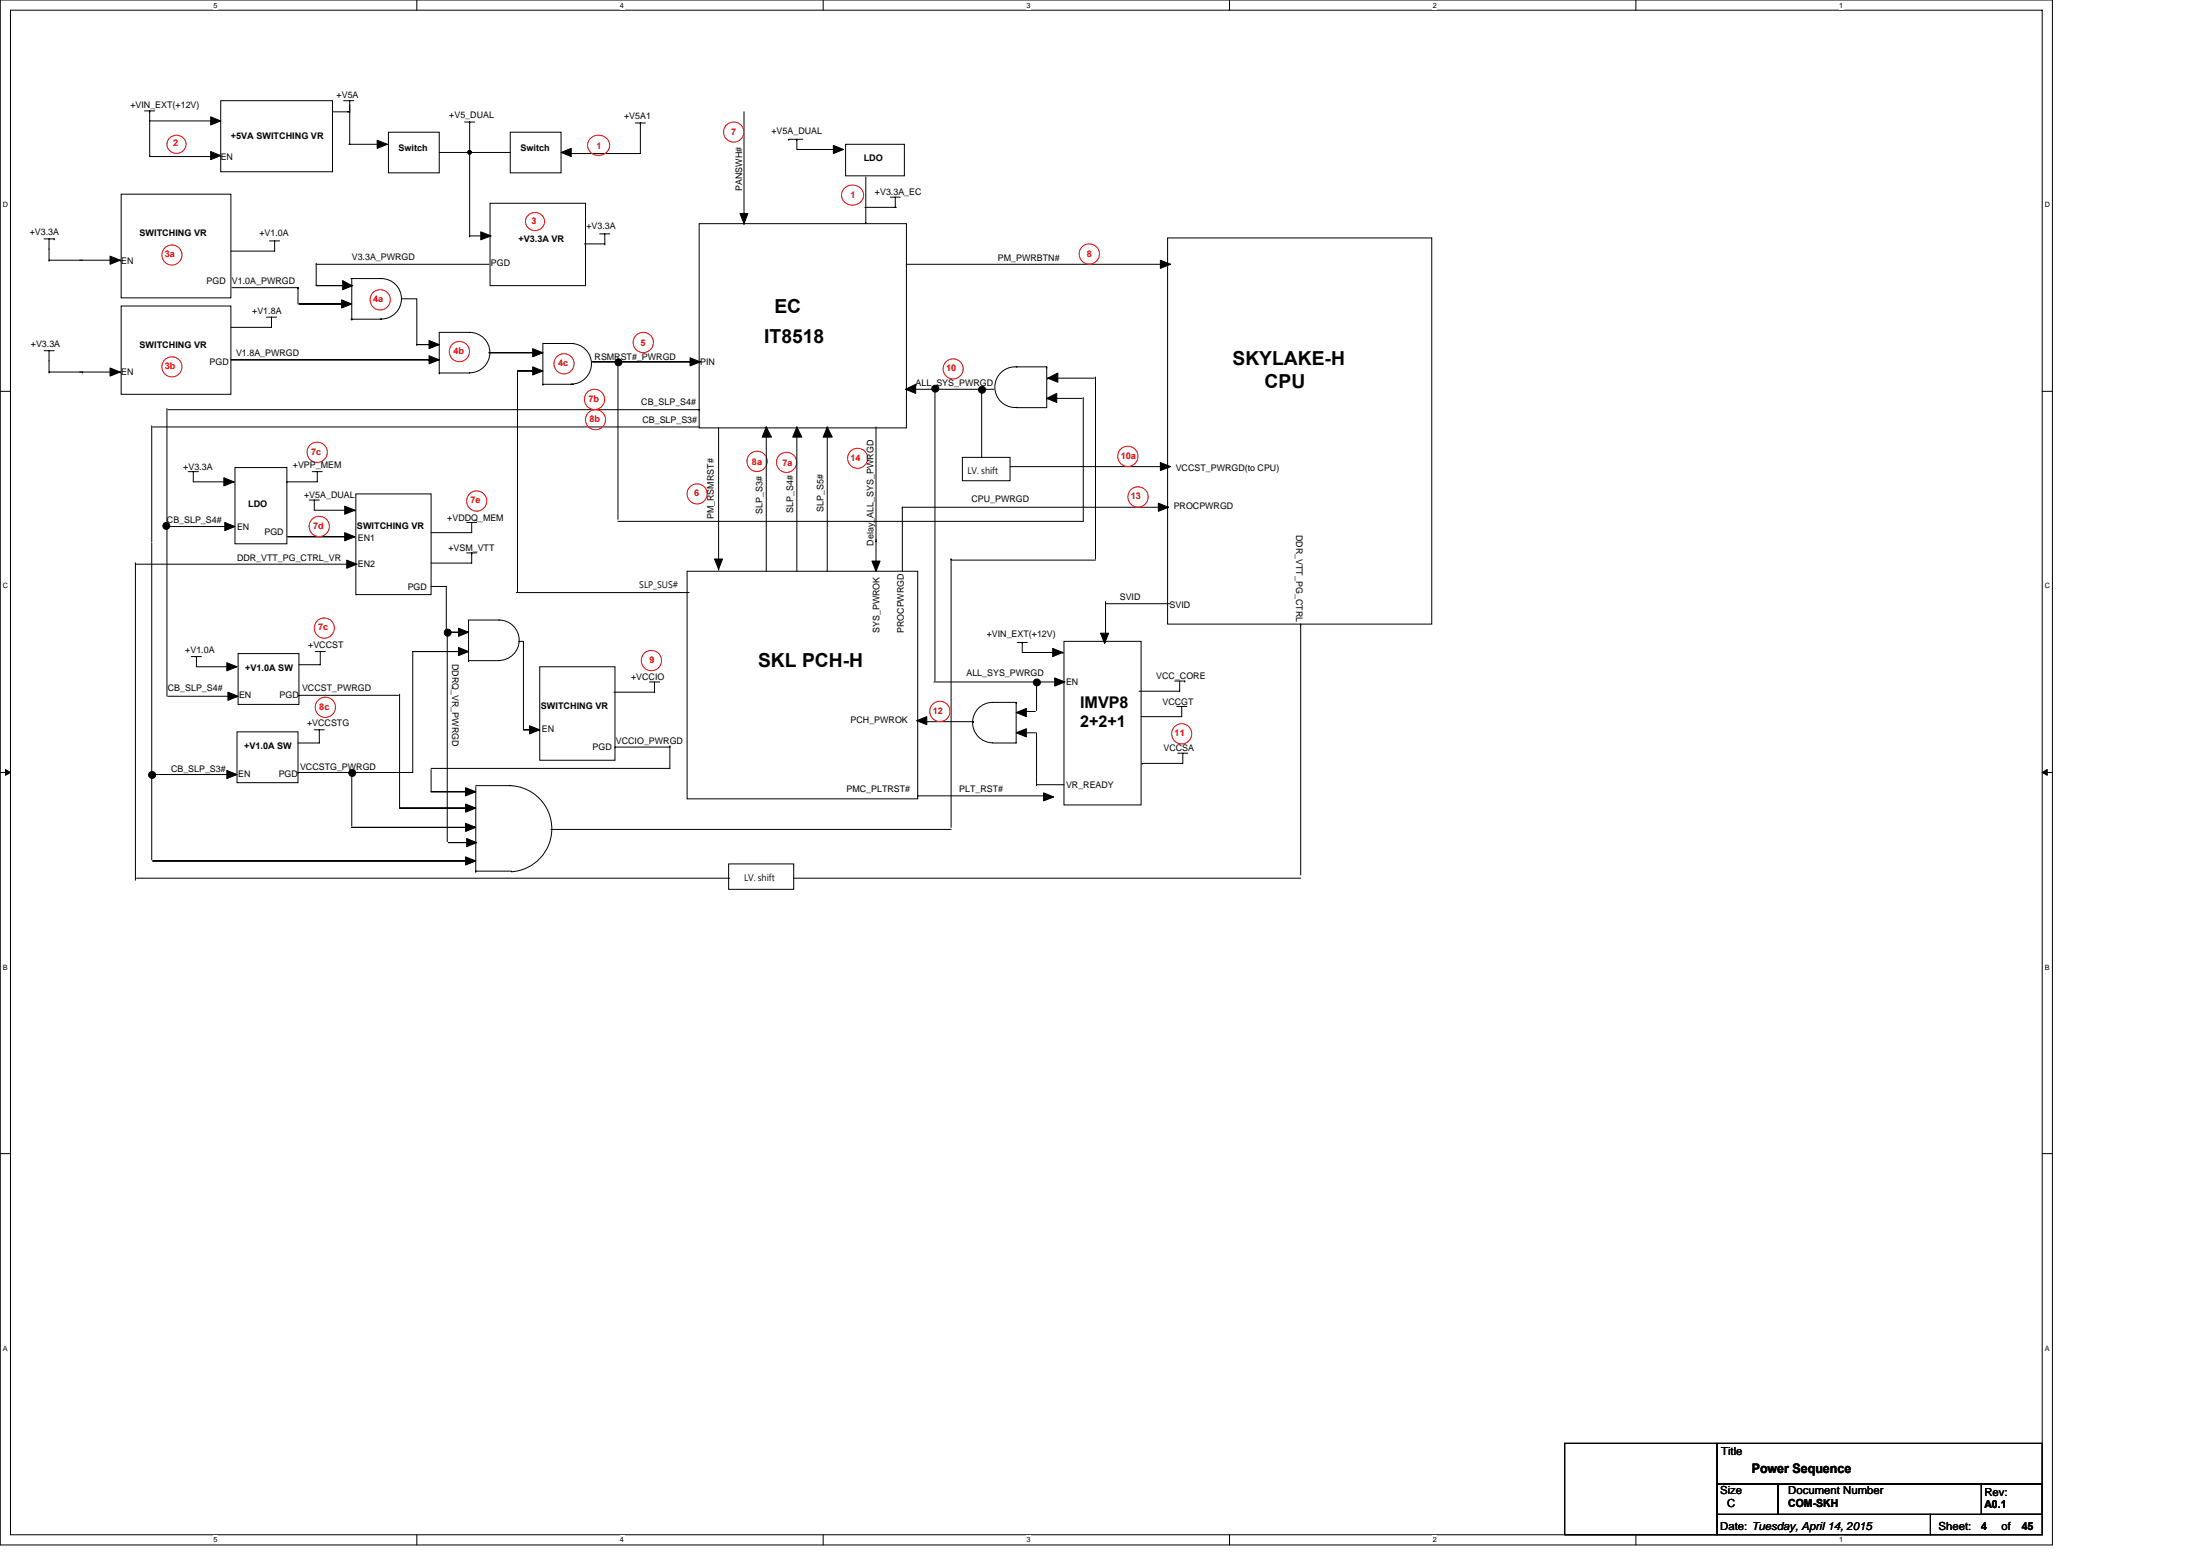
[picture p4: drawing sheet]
<svg xmlns="http://www.w3.org/2000/svg" width="297mm" height="210mm" viewBox="0 0 297 210" stroke-linecap="round" stroke-linejoin="round" font-family="sans-serif">
<path d="M0 0h277.1v208.5h-277.1zM1.4 1.4h274.3v205.7h-274.3z" fill="none" stroke="#000" stroke-width=".14"/>
<g fill="#fff">
<path d="M28.8 .1h.6v1.1h-.6z"/>
<path d="M28.8 207.3h.6v1.1h-.6z"/>
</g>
<path d="M56.3 0v1.4M56.3 207.1v1.4" fill="none" stroke="#000" stroke-width=".14"/>
<g fill="#fff">
<path d="M83.7 .1h.6v1.1h-.6z"/>
<path d="M83.7 207.3h.6v1.1h-.6z"/>
</g>
<path d="M111.1 0v1.4M111.1 207.1v1.4" fill="none" stroke="#000" stroke-width=".14"/>
<g fill="#fff">
<path d="M138.6 .1h.5v1.1h-.5z"/>
<path d="M138.6 207.3h.5v1.1h-.5z"/>
</g>
<path d="M166 0v1.4M166 207.1v1.4" fill="none" stroke="#000" stroke-width=".14"/>
<g fill="#fff">
<path d="M193.4 .1h.6v1.1h-.6z"/>
<path d="M193.4 207.3h.6v1.1h-.6z"/>
</g>
<path d="M220.9 0v1.4M220.9 207.1v1.4" fill="none" stroke="#000" stroke-width=".14"/>
<g fill="#fff">
<path d="M248.3 .1h.6v1.1h-.6z"/>
<path d="M248.3 207.3h.6v1.1h-.6z"/>
<path d="M.4 27.1h.7v1.1h-.7z"/>
<path d="M276.1 27.1h.7v1.1h-.7z"/>
<path d="M.4 78.5h.7v1.1h-.7z"/>
<path d="M276.1 78.5h.7v1.1h-.7z"/>
</g>
<path d="M0 52.8h1.4M275.7 52.8h1.4" fill="none" stroke="#000" stroke-width=".14"/>
<g fill="#fff">
<path d="M.4 130h.7v1.1h-.7z"/>
<path d="M276.1 130h.7v1.1h-.7z"/>
</g>
<path d="M0 104.2h1.4M275.7 104.2h1.4" fill="none" stroke="#000" stroke-width=".14"/>
<path d="M.7 103.8l.7 .4-.7 .4zM275.7 104.2l.7-.4v.8z" fill="#000" stroke="#000" stroke-width=".14"/>
<g fill="#fff">
<path d="M.4 181.4h.7v1.1h-.7z"/>
<path d="M276.1 181.4h.7v1.1h-.7z"/>
</g>
<g fill="none" stroke="#000" stroke-width=".14">
<path d="M19.5 15h1.4M20.2 16.3h9.6M20.2 15h.1M20.2 15v6M29.8 13.6h15.1v9.6h-15.1zM44.9 15.1h2.3M46.4 13.6h1.4M46.9 15.1h.2M47.1 19.5h5.2M47.2 15.1h.1M47.2 14.1v5.4M47.2 13.6v1.5"/>
<path d="M52.4 17.8h6.9v5.5h-6.9zM62.7 16.5h1.4M63.4 16.5h.1M63.4 16.5v4.1M68.9 17.8h6.9v5.5h-6.9zM85.8 16.6h1.3M86.5 16.6v4.1h-9.6M86.5 16.6h.1M100.5 15.1v15.1M106.5 18.8h.1M106.5 18.8h1.9M107.6 18.8h.1"/>
<path d="M107.6 18.8v1.4h6.3M114.2 19.5h7.9v4.2h-7.9zM5.9 32.2h1.4M6.6 32.2v3.1M6.6 35.1h4.6M7.3 32.2h.1M10.7 35.1h5.5M16.2 35.1h.1M16.4 26.2h14.8v14h-14.8zM20.2 21h.1M20.2 21.1h8.2M28.4 21.1h.1"/>
<path d="M31.3 38.8h8.9M36.4 32.5h1.4M37.1 32.5v1.4h-5.9M40.2 38.8h.1M40.2 38.8v2.2M42.7 35.7h23.3M42.7 35.5v3M47.4 37.6h4.1M47.5 37.6v5.5M51.5 37.6h-.1a2.73 2.73 0 0 1 2.8 2.7 2.73 2.73 0 0 1-2.8 2.8h.1M59.3 20.6h9.6M63.4 31.8h2.9"/>
<path d="M63.4 31.8h.1M63.4 20.7v11.1M66.2 27.4h12.9v11.1h-12.9zM78.9 32.9h2.8M81 31.6h1.3M81.7 31.6v1.3M81.7 32.9h.1M94.4 30.2h28v27.5h-28zM100.5 30.2h.1M116.8 28h4.2M116.9 30h.1M116.9 23.9v6.1"/>
<path d="M120.2 26.6h1.4M120.9 26.6v1.4M122.4 35.7h.1M122.4 35.7h35.6M157.6 32.1h35.7v52.1h-35.7zM5.9 47.3h1.4M6.6 47.3v3M6.6 50.2h9.6M11.2 50.2h.1M16.2 50.2h.1M16.4 41.3h14.8v11.9h-14.8zM20.5 57.5v15.6"/>
<path d="M20.6 57.6h73.8M22.5 55.1v15.7M22.7 55.3h71.7M36 42.8h1.4M36.7 42.8v1.4h-5.5M47.4 43.1h4.1M47.5 43.1h.1M54.2 40.3h2.1v6.3M59.3 50.3h.1M59.3 50.3h4.1M63.4 44.9a2.73 2.73 0 0 1 2.7 2.7 2.73 2.73 0 0 1-2.7 2.7M63.4 44.9h-4.1v5.4"/>
<path d="M69.9 50.1v29.7M73.3 51.9h.1M73.3 51.9h4.1M77.1 46.4a2.74 2.74 0 0 1 2.8 2.7 2.74 2.74 0 0 1-2.8 2.7M77.4 46.4h-4.1v5.5M83.4 49v21.1M94.4 55.3h.1M97 57.7v19.1M103.5 57.6h.1M103.5 57.6v19.5M107.6 57.6h.1M107.6 57.6v19.5"/>
<path d="M111.7 57.6v19.5M118.3 57.6v15.2M122.3 52.5h11.9M126.2 52.5h.1M126.2 52.5v39.4M132.5 52.7h.1M132.5 52.7v9M137.2 49.5h4.1M137.3 49.5a2.74 2.74 0 0 0-3 2.8 2.74 2.74 0 0 0 3 2.7M141.3 49.5v5.5h-4.1M141.3 49.5h.1M141.3 53.8h.1"/>
<path d="M141.3 53.8h4.8M141.5 51h.1M141.5 51h6.3M146.3 53.6v16.8h-62.9M147.9 50.9v24.5M18.3 76.1h29.9M18.3 76h.1M18.3 76v42.8M20.5 73.3v31.2M22.5 70.9h.1M22.5 71.1h8.8M22.5 70.9v23.1"/>
<path d="M25.4 63.6h1.4M26.1 63.6v1.4h5.5M31.3 71.1h.1M31.6 65h.1M31.7 63.1h7v10.3h-7zM38.7 65h.1M41.7 67.5h1.4M42.2 63.6h1.3M42.4 67.5v1.4h5.5M42.8 63.6v1.4h-4.1M47.9 68.9h.1M48 66.7h10.2v13.5h-10.2z"/>
<path d="M58.2 79.1h2.1v6.3M63 70.5h1.4M63 74.6h1.4M63.7 70.5v1.4h-5.5M63.7 74.6v1.4h-5.5M63.7 74.6h.1M69.7 80h23.3M92.8 77.1h31.1v30.7h-31.1zM97 76.8h.1M118.3 72.8h.1M118.3 73h.1M118.3 73v3.9"/>
<path d="M121.8 68.5h.1M121.8 68.5v8.6M121.8 68.5h35.6M128.4 75.4h.1M128.4 75.4v36.3M128.6 75.6h19.3M129.9 61.7h6.5v3.2h-6.5zM136.4 63h21.5M22.7 94h9.2M25.8 88.6h1.4M26.5 88.6h.1M26.5 88.6v1.4h5.5"/>
<path d="M31.9 94h.1M32 98.8h8.2v6.8h-8.2zM32.1 88.2h8.3v6.9h-8.3zM40.4 93.8h.1M40.4 93.8h13.4M42.4 98.5h1.4M42.6 87.9h1.3M43.1 98.5v1.8h-2.9M43.2 87.9v1.8h-2.8M54 93.7v15.4M55.7 87.9v16.3h-15.5M60.4 85.3h.1"/>
<path d="M60.4 85.3v28.3M63.3 89.2h.1M63.3 89.2h4.1M67.4 83.7a2.73 2.73 0 0 1 2.7 2.7 2.73 2.73 0 0 1-2.7 2.7M67.4 83.7h-4.1v5.5M70 86.6h.7v11.7M72.9 90h10.1v12.6h-10.1zM87.7 92h1.4M88.4 92v1.4h-5.5M124.6 97.4h6.8M126.1 92h17.6M131.4 97.4h.1"/>
<path d="M132.3 95.4l1.1-.5 3.8-.1v5.5h-3.2a2.75 2.75 0 0 1-2.5-1.9 2.75 2.75 0 0 1 .8-3zM137.2 94.8h.1M137.3 86.7h1.4M138 96h1.8M138 86.7h.1M138 86.7v1.4h5.5M138.3 98.9h1.5M140 92.2v3.7M140 98.9v6.8M143.5 88.1h.1M143.7 86.6h10.4v22h-10.4zM149.3 81.2v5.5"/>
<path d="M149.3 81.5h.1M149.3 81.5h8.6M158.6 91.9h1.4M158.9 95.3h1.3M159.3 91.9v1.4h-5.5M159.6 95.3v1.4h-5.5M160 91.9h.1M175.6 84.2h.1M175.6 84.2v33.9M18.4 118.5h80.1M20.5 104.8v11.2M20.6 104.5h11"/>
<path d="M22.5 104.5h9.2M31.7 104.5h.1M40.2 104.2h.1M47.5 104.5h.1M47.5 104.5v7M58.2 103.8v3M64.2 106h4.7M64.2 117.6h.1M64.2 117.6h4.8M64.2 106.2v11.4M68.9 106a5.8 5.8 0 0 1 5.6 5.8 5.8 5.8 0 0 1-5.5 5.8M74.4 111.9h54"/>
<path d="M83 100.8h.1M83 100.8h7.4M90.4 100.7v3h-32.2M90.4 100.7h.1M98.4 116.6h8.8v3.4h-8.8zM107.2 118.5h68.4M123.9 107.4h.1M123.9 107.4h17.6M140 105.9h.1M140 105.9h3.7M154.2 103h.1M159 101.6h1.4"/>
<path d="M159.7 101.6v1.4h-5.5M0 155.7h1.4M275.7 155.7h1.4M211.3 194.8h20.5v12.3h-20.5zM231.8 194.8h43.9v5.5h-43.9zM231.8 200.3h8.3v4.1h-8.3zM231.8 204.4h28.8v2.7h-28.8zM240.1 200.3h35.6v4.1h-35.6zM260.6 204.4h15.1v2.7h-15.1zM267.5 200.3h8.2v4.1h-8.2z"/>
</g>
<g fill="#000" stroke="#000" stroke-width=".14">
<path d="M28.4 15.8l1.4 .5-1.4 .6z" fill-rule="evenodd"/>
<path d="M50.9 18.9l1.4 .6-1.4 .5z" fill-rule="evenodd"/>
<path d="M14.9 34.6l1.3 .5-1.3 .6z" fill-rule="evenodd"/>
<path d="M28.4 20.4l1.4 .6-1.4 .5z" fill-rule="evenodd"/>
<path d="M42.7 38.5h4.9l-1.3 .6v-1.2l1.2 .6z" fill-rule="evenodd"/>
<path d="M64.9 31.3l1.4 .5-1.4 .6z" fill-rule="evenodd"/>
<path d="M75.8 20.6l1.3-.6v1.1z" fill-rule="evenodd"/>
<path d="M99.9 28.8h1.1l-.5 1.4z" fill-rule="evenodd"/>
<path d="M112.5 19.6l1.4 .6-1.4 .5z" fill-rule="evenodd"/>
<path d="M156.7 35.1l1.3 .6-1.3 .5z" fill-rule="evenodd"/>
<path d="M14.9 49.7l1.3 .5-1.3 .6z" fill-rule="evenodd"/>
<path d="M31.2 48.6h28.1l-1.4 .5v-1.1l1.4 .6z" fill-rule="evenodd"/>
<path d="M40.4 41h7.1l-1.4 .6v-1.1l1.4 .5z" fill-rule="evenodd"/>
<path d="M56.3 46.5h3l-1.4 .6v-1.1l1.4 .5z" fill-rule="evenodd"/>
<path d="M66 47.6h7.3l-1.4 .6v-1.1l1.4 .5z" fill-rule="evenodd"/>
<path d="M69.9 50.1h3.4l-1.4 .5v-1.1l1.4 .6z" fill-rule="evenodd"/>
<path d="M80 48.8h14.5l-1.3 .6v-1.1l1.3 .5z" fill-rule="evenodd"/>
<path d="M103.5 57.6l.7 1.4h-1.3z" fill-rule="evenodd"/>
<path d="M107.6 57.6l.7 1.4h-1.3z" fill-rule="evenodd"/>
<path d="M111.7 57.6l.7 1.4h-1.3z" fill-rule="evenodd"/>
<path d="M122.3 52.5l1.3-.6v1.2z" fill-rule="evenodd"/>
<path d="M141.3 53.8l1.4-.7v1.2z" fill-rule="evenodd"/>
<path d="M141.5 51l1.3-.7v1.3z" fill-rule="evenodd"/>
<path d="M30.2 64.5l1.4 .5-1.4 .6z" fill-rule="evenodd"/>
<path d="M30.3 70.5l1.4 .6-1.4 .5z" fill-rule="evenodd"/>
<path d="M38.9 72.4h9l-1.4 .6v-1.1l1.4 .5z" fill-rule="evenodd"/>
<path d="M46.5 68.3l1.4 .6-1.4 .5z" fill-rule="evenodd"/>
<path d="M46.8 75.6l1.4 .5-1.4 .6z" fill-rule="evenodd"/>
<path d="M96.5 75.4h1.1l-.6 1.4z" fill-rule="evenodd"/>
<path d="M117.7 75.7h1.1l-.5 1.4z" fill-rule="evenodd"/>
<path d="M156.4 67.9l1.4 .6h-.3h.3l-1.4 .5z" fill-rule="evenodd"/>
<path d="M156.7 62.4l1.3 .6-1.3 .5z" fill-rule="evenodd"/>
<path d="M30.6 89.4l1.4 .6-1.4 .5z" fill-rule="evenodd"/>
<path d="M30.8 93.4l1.3 .6-1.3 .5z" fill-rule="evenodd"/>
<path d="M55.7 87.9h7.6l-1.4 .6v-1.1l1.4 .5z" fill-rule="evenodd"/>
<path d="M60.3 85.3h3l-1.4 .6v-1.1l1.4 .5z" fill-rule="evenodd"/>
<path d="M70.7 98.5h2.2l-1.4 .5v-1.1l1.4 .6z" fill-rule="evenodd"/>
<path d="M123.8 97.3l1.3-.6v1.1z" fill-rule="evenodd"/>
<path d="M137.2 98.9l1.4-.6v1.1z" fill-rule="evenodd"/>
<path d="M137.2 96.2l1.4-.6v1.1z" fill-rule="evenodd"/>
<path d="M142.1 87.5l1.4 .6-1.4 .5z" fill-rule="evenodd"/>
<path d="M142.4 91.5l1.4 .5-1.4 .6z" fill-rule="evenodd"/>
<path d="M148.6 85.4h1.1l-.6 1.4z" fill-rule="evenodd"/>
<path d="M20.6 116.2h43.6l-1.3 .5v-1.1l1.3 .6z" fill-rule="evenodd"/>
<path d="M30.6 104l1.4 .5-1.4 .6z" fill-rule="evenodd"/>
<path d="M47.5 111.7h16.7l-1.3 .5v-1.1l1.3 .6z" fill-rule="evenodd"/>
<path d="M54 109.1h10.2l-1.3 .5v-1.1l1.3 .6z" fill-rule="evenodd"/>
<path d="M58.2 106.8h6l-1.3 .6v-1.1l1.3 .5z" fill-rule="evenodd"/>
<path d="M60.5 113.7h3.9l-1.4 .6v-1.1l1.4 .5z" fill-rule="evenodd"/>
<path d="M140.9 107l1.4 .5-1.4 .6z" fill-rule="evenodd"/>
<circle cx="63.4" cy="20.6" r=".27"/>
<circle cx="83.5" cy="48.9" r=".47"/>
<circle cx="126.3" cy="52.4" r=".47"/>
<circle cx="132.6" cy="52.6" r=".47"/>
<circle cx="22.5" cy="71" r=".47"/>
<circle cx="60.4" cy="85.4" r=".47"/>
<circle cx="140" cy="92.1" r=".47"/>
<circle cx="20.5" cy="104.6" r=".47"/>
<circle cx="47.6" cy="104.3" r=".47"/>
</g>
<g fill="none" stroke="#f00" stroke-width=".14">
<path d="M79.6 18.8a1.49 1.49 0 0 1 1.8-.4 1.49 1.49 0 0 1 .8 1.6 1.48 1.48 0 0 1-1.8 .9 1.48 1.48 0 0 1-1-1.7zM71.2 29.2a1.25 1.25 0 0 1 2-.1 1.25 1.25 0 0 1-.6 2 1.24 1.24 0 0 1-1.4-.5 1.24 1.24 0 0 1 0-1.4zM113.9 25.5a1.49 1.49 0 0 1 1.8-.4 1.49 1.49 0 0 1 .8 1.7 1.48 1.48 0 0 1-1.8 .8 1.48 1.48 0 0 1-1-1.7z"/>
<circle cx="23.9" cy="19.5" r="1.26"/>
<circle cx="99.1" cy="17.8" r="1.36"/>
<circle cx="23.2" cy="34.4" r="1.36"/>
<circle cx="147.1" cy="34.3" r="1.37"/>
<circle cx="23.2" cy="49.5" r="1.36"/>
<circle cx="51.3" cy="40.5" r="1.37"/>
<circle cx="62" cy="47.4" r="1.37"/>
<circle cx="76.1" cy="49.1" r="1.36"/>
<circle cx="80.3" cy="53.9" r="1.37"/>
<circle cx="80.4" cy="56.6" r="1.36"/>
<circle cx="86.9" cy="46.2" r="1.37"/>
<circle cx="128.7" cy="49.8" r="1.36"/>
<circle cx="42.8" cy="61" r="1.37"/>
<circle cx="43.1" cy="71" r="1.37"/>
<circle cx="64.4" cy="67.6" r="1.36"/>
<circle cx="94.1" cy="66.7" r="1.36"/>
<circle cx="102.2" cy="62.3" r="1.37"/>
<circle cx="106.2" cy="62.4" r="1.36"/>
<circle cx="115.8" cy="61.8" r="1.36"/>
<circle cx="152.3" cy="61.6" r="1.37"/>
<circle cx="153.7" cy="67.1" r="1.37"/>
<circle cx="43.8" cy="84.8" r="1.36"/>
<circle cx="43.9" cy="95.4" r="1.37"/>
<circle cx="88" cy="89.1" r="1.37"/>
<circle cx="126.9" cy="96" r="1.37"/>
<circle cx="159.5" cy="99" r="1.36"/>
</g>
<g font-size="2.6">
<text x="103.2" y="46.3">IT8518</text>
<text x="104.6" y="42.2">EC</text>
<text x="166.4" y="49.3">SKYLAKE-H</text>
<text x="170.8" y="52.4">CPU</text>
<text x="102.4" y="90.1">SKL PCH-H</text>
</g>
<g font-size="2.2">
<text x="145.8" y="95.6">IMVP8</text>
<text x="145.8" y="98.1">2+2+1</text>
</g>
<text font-size="1.8" x="236.5" y="198.8">Power Sequence</text>
<g font-size="1.5">
<text x="232.4" y="196.4">Title</text>
<text x="232.3" y="201.6">Size</text>
<text x="233.2" y="203.4">C</text>
<text x="241.4" y="201.6">Document Number</text>
<text x="241.4" y="203.4">COM-SKH</text>
<text x="267.9" y="201.9">Rev:</text>
<text x="267.9" y="203.6">A0.1</text>
<text x="232.3" y="206.4">Date: Tuesday, April 14, 2015</text>
<text x="261.7" y="206.4">Sheet:</text>
<text x="267.5" y="206.4">4</text>
<text x="270.3" y="206.4">of</text>
<text x="273" y="206.4">45</text>
</g>
<g font-size="1.2">
<text x="17.6" y="14.6">+VIN_EXT(+12V)</text>
<text x="45.4" y="13.2">+V5A</text>
<text x="60.7" y="15.9">+V5_DUAL</text>
<text x="84.3" y="16.1">+V5A1</text>
<text x="29.8" y="21.6">EN</text>
<text x="31.2" y="18.8">+5VA SWITCHING VR</text>
<text x="53.8" y="20.3">Switch</text>
<text x="70.3" y="20.3">Switch</text>
<text x="104.2" y="18.1">+V5A_DUAL</text>
<text x="116.6" y="21.7">LDO</text>
<text x="100.2" y="25.8" transform="rotate(-90 100.2 25.8)">PANSWH#</text>
<text x="118.1" y="26.4">+V3.3A_EC</text>
<text x="4" y="31.7">+V3.3A</text>
<text x="16.4" y="35.6">EN</text>
<text x="18.8" y="31.9">SWITCHING VR</text>
<text x="35" y="31.9">+V1.0A</text>
<text x="47.5" y="35.1">V3.3A_PWRGD</text>
<text x="66.3" y="36">PGD</text>
<text x="70" y="32.7">+V3.3A VR</text>
<text x="79.2" y="30.9">+V3.3A</text>
<text x="134.7" y="35.3">PM_PWRBTN#</text>
<text x="27.9" y="38.3">PGD</text>
<text x="31.3" y="38.3">V1.0A_PWRGD</text>
<text x="4.2" y="46.8">+V3.3A</text>
<text x="18.8" y="46.9">SWITCHING VR</text>
<text x="34.1" y="42.4">+V1.8A</text>
<text x="16.4" y="50.6">EN</text>
<text x="28.3" y="49.3">PGD</text>
<text x="31.9" y="48">V1.8A_PWRGD</text>
<text x="80.3" y="48.6">RSMRST#_PWRGD</text>
<text x="94.5" y="49.3">PIN</text>
<text x="123.6" y="52.2">ALL_SYS_PWRGD</text>
<text x="86.6" y="54.6">CB_SLP_S4#</text>
<text x="86.7" y="57.1">CB_SLP_S3#</text>
<text x="24.7" y="63.4">+V3.3A</text>
<text x="39.5" y="63.1">+VPP_MEM</text>
<text x="130.6" y="63.9">LV. shift</text>
<text x="158.7" y="63.5">VCCST_PWRGD(to CPU)</text>
<text x="22.5" y="70.5">CB_SLP_S4#</text>
<text x="32" y="71.5">EN</text>
<text x="33.5" y="68.5">LDO</text>
<text x="41.1" y="67.2">+V5A_DUAL</text>
<text x="48.2" y="71.4">SWITCHING VR</text>
<text x="60.4" y="70.3">+VDDQ_MEM</text>
<text x="96.4" y="70.1" transform="rotate(-90 96.4 70.1)">PM_RSMRST#</text>
<text x="103" y="69.4" transform="rotate(-90 103 69.4)">SLP_S3#</text>
<text x="107.1" y="69.3" transform="rotate(-90 107.1 69.3)">SLP_S4#</text>
<text x="111.2" y="69.1" transform="rotate(-90 111.2 69.1)">SLP_S5#</text>
<text x="131.2" y="67.8">CPU_PWRGD</text>
<text x="158.5" y="68.7">PROCPWRGD</text>
<text x="32" y="75.7">DDR_VTT_PG_CTRL_VR</text>
<text x="35.7" y="72.2">PGD</text>
<text x="48.3" y="76.6">EN2</text>
<text x="48.3" y="73">EN1</text>
<text x="60.5" y="74.4">+VSM_VTT</text>
<text x="117.9" y="73.7" transform="rotate(-90 117.9 73.7)">Delay_ALL_SYS_PWRGD</text>
<text x="175" y="72.2" transform="rotate(90 175 72.2)">DDR_VTT_PG_CTRL</text>
<text x="55.1" y="79.6">PGD</text>
<text x="86.3" y="79.4">SLP_SUS#</text>
<text x="151.2" y="81">SVID</text>
<text x="157.9" y="82">SVID</text>
<text x="25" y="88.1">+V1.0A</text>
<text x="41.6" y="87.4">+VCCST</text>
<text x="61" y="89.6" transform="rotate(90 61 89.6)">DDRQ_VR_PWRGD</text>
<text x="118.7" y="85.4" transform="rotate(-90 118.7 85.4)">SYS_PWROK</text>
<text x="122" y="85.4" transform="rotate(-90 122 85.4)">PROCPWRGD</text>
<text x="133.2" y="86">+VIN_EXT(+12V)</text>
<text x="22.7" y="93.3">CB_SLP_S4#</text>
<text x="32.3" y="94.3">EN</text>
<text x="33.1" y="90.6">+V1.0A SW</text>
<text x="37.8" y="94.3">PGD</text>
<text x="40.8" y="93.3">VCCST_PWRGD</text>
<text x="73" y="95.6">SWITCHING VR</text>
<text x="85.2" y="91.8">+VCCIO</text>
<text x="130.5" y="91.2">ALL_SYS_PWRGD</text>
<text x="143.9" y="92.5">EN</text>
<text x="156.1" y="91.7">VCC_CORE</text>
<text x="156.9" y="95.1">VCCGT</text>
<text x="33" y="101.1">+V1.0A SW</text>
<text x="41.5" y="98">+VCCSTG</text>
<text x="73.1" y="98.8">EN</text>
<text x="80" y="101.3">PGD</text>
<text x="83.2" y="100.4">VCCIO_PWRGD</text>
<text x="114.8" y="97.6">PCH_PWROK</text>
<text x="157.1" y="101.4">VCCSA</text>
<text x="23.1" y="104.1">CB_SLP_S3#</text>
<text x="32.1" y="104.8">EN</text>
<text x="37.6" y="104.8">PGD</text>
<text x="40.5" y="103.9">VCCSTG_PWRGD</text>
<text x="114.3" y="106.9">PMC_PLTRST#</text>
<text x="129.5" y="106.9">PLT_RST#</text>
<text x="143.9" y="106.3">VR_READY</text>
<text x="100.5" y="118.9">LV. shift</text>
</g>
<g font-size="1.2" fill="#f00">
<text x="23.4" y="19.8">2</text>
<text x="80.6" y="20">1</text>
<text x="98.7" y="18.3">7</text>
<text x="114.8" y="26.8">1</text>
<text x="22.3" y="34.7">3a</text>
<text x="71.8" y="30.2">3</text>
<text x="146.7" y="34.7">8</text>
<text x="50.4" y="40.8">4a</text>
<text x="61.2" y="47.8">4b</text>
<text x="86.5" y="46.7">5</text>
<text x="22.3" y="49.8">3b</text>
<text x="75.3" y="49.4">4c</text>
<text x="127.7" y="50.1">10</text>
<text x="79.5" y="54.2">7b</text>
<text x="79.6" y="57">8b</text>
<text x="42" y="61.3">7c</text>
<text x="101.5" y="62.7">8a</text>
<text x="105.7" y="62.8">7a</text>
<text x="114.8" y="62.2">14</text>
<text x="151.3" y="61.9">10a</text>
<text x="42.3" y="71.4">7d</text>
<text x="63.5" y="67.9">7e</text>
<text x="93.7" y="67">6</text>
<text x="152.7" y="67.4">13</text>
<text x="43" y="85.1">7c</text>
<text x="87.7" y="89.5">9</text>
<text x="43.1" y="95.8">8c</text>
<text x="126" y="96.3">12</text>
<text x="158.6" y="99.3">11</text>
</g>
<g font-size="1">
<text x="28.8" y="1">5</text>
<text x="83.7" y="1">4</text>
<text x="138.6" y="1">3</text>
<text x="193.4" y="1">2</text>
<text x="248.3" y="1">1</text>
<text x=".4" y="28">D</text>
<text x="276.1" y="28">D</text>
<text x=".4" y="79.4">C</text>
<text x="276.1" y="79.4">C</text>
<text x=".4" y="130.9">B</text>
<text x="276.1" y="130.9">B</text>
<text x=".4" y="182.3">A</text>
<text x="276.1" y="182.3">A</text>
<text x="28.8" y="208.2">5</text>
<text x="83.7" y="208.2">4</text>
<text x="138.6" y="208.2">3</text>
<text x="193.4" y="208.2">2</text>
<text x="248.3" y="208.2">1</text>
</g>
</svg>
